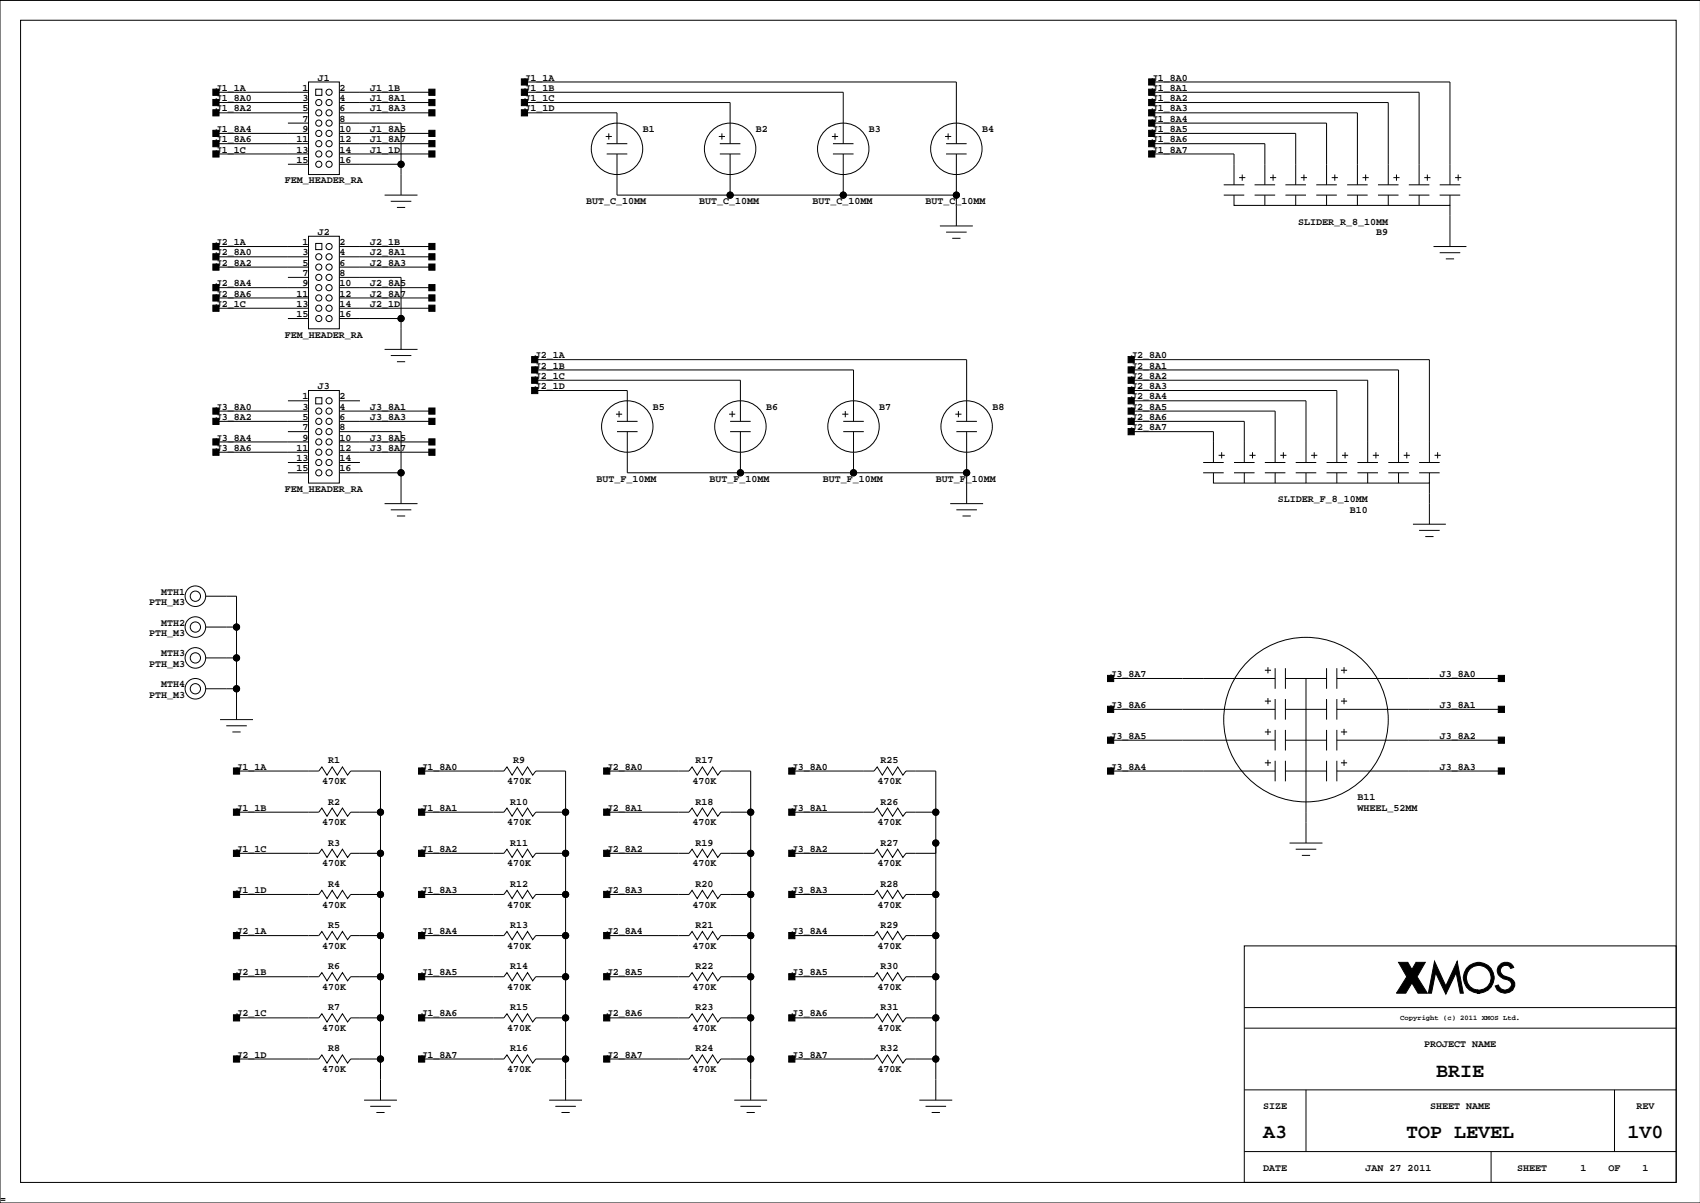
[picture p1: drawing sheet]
<svg xmlns="http://www.w3.org/2000/svg" width="420mm" height="297mm" viewBox="0 0 420 297" stroke-linecap="round" stroke-linejoin="round" font-family="sans-serif">
<g fill="none" stroke="#000" stroke-width=".25">
<path d="M5.1 5h408.8v287h-408.8zM419.9 .1h-419.9v296.9h419.9M53.3 32.9h22.9M53.3 27.9h22.9M53.3 25.3h22.9M53.3 22.8h22.9M53.3 38h22.9M53.3 35.5h22.9M71.1 30.4h5.1M76.2 20.2h7.6v22.9h-7.6zM78 22h1.5v1.5h-1.5zM83.8 32.9h22.9"/>
<path d="M83.8 30.4h15.2v17.8M83.8 27.9h22.9M83.8 25.3h22.9M83.8 22.8h22.9M83.8 38h22.9M83.8 35.5h22.9M129.5 27.9h22.9v7.6M129.5 25.3h50.8v10.2M129.5 22.8h78.7v12.7M129.5 20.2h106.7v15.3M149.6 33.7h1.5M149.8 38h5.1"/>
<path d="M149.8 35.5h5.1M150.3 32.9v1.6M152.4 38v10.2h83.8M177.5 33.7h1.5M177.8 38h5M177.8 35.5h5M178.3 32.9v1.6M180.3 38v10.2M205.4 33.7h1.6M205.7 38h5.1M205.7 35.5h5.1M206.2 32.9v1.6"/>
<path d="M208.2 38v10.2M233.4 33.7h1.5M233.6 38h5.1M233.6 35.5h5.1M234.1 32.9v1.6M236.2 38v17.8M284.4 32.9h35.6v12.7M284.4 30.4h43.2v15.2M284.4 27.9h50.8v17.7M284.4 25.3h58.4v20.3M284.4 22.8h66v22.8M284.4 38h20.3v7.6"/>
<path d="M284.4 35.5h27.9v10.1M284.4 20.2h73.7v25.4M71.1 40.6h5.1M76.2 58.3h7.6v22.9h-7.6zM83.8 40.6h15.2M95 48.2h8.1M96.5 49.7h5.1M98 51.2h2.1M232.1 55.8h8.1M233.6 57.3h5.1M235.2 58.8h2M302.2 48.2h5.1"/>
<path d="M302.2 45.6h5.1M304.7 48.2v2.5h53.4v-2.5M306 43.9h1.5M306.8 43.1v1.5M309.8 48.2h5.1M309.8 45.6h5.1M312.3 48.2v2.5M313.6 43.9h1.5M314.4 43.1v1.5M317.4 48.2h5.1M317.4 45.6h5.1M320 48.2v2.5"/>
<path d="M321.2 43.9h1.6M322 43.1v1.5M325 48.2h5.1M325 45.6h5.1M327.6 48.2v2.5M328.9 43.9h1.5M329.6 43.1v1.5M332.7 48.2h5M332.7 45.6h5M335.2 48.2v2.5M336.5 43.9h1.5M337.2 43.1v1.5"/>
<path d="M340.3 48.2h5.1M340.3 45.6h5.1M342.8 48.2v2.5M344.1 43.9h1.5M344.9 43.1v1.5M347.9 48.2h5.1M347.9 45.6h5.1M350.4 48.2v2.5M351.7 43.9h1.5M352.5 43.1v1.5M355.5 48.2h5.1M355.5 45.6h5.1"/>
<path d="M358.1 50.7v10.2M359.3 43.9h1.6M360.1 43.1v1.5M53.3 71h22.9M53.3 66h22.9M53.3 63.4h22.9M53.3 60.9h22.9M53.3 76.1h22.9M53.3 73.6h22.9M71.1 68.5h5.1M71.1 78.6h5.1M78 60.1h1.5v1.5h-1.5z"/>
<path d="M83.8 71h22.9M83.8 68.5h15.2v17.8M83.8 66h22.9M83.8 63.4h22.9M83.8 60.9h22.9M83.8 78.6h15.2M83.8 76.1h22.9M83.8 73.6h22.9M354 60.9h8.1M355.5 62.4h5.1M357 63.9h2.1M71.1 99h5.1"/>
<path d="M76.2 96.4h7.6v22.9h-7.6zM78 98.2h1.5v1.5h-1.5zM83.8 99h5.1M95 86.3h8.1M96.5 87.8h5.1M98 89.3h2.1M132.1 96.4h22.8v7.6M132.1 93.9h50.7v10.1M132.1 91.3h78.7v12.7M132.1 88.8h106.6v15.2M279.3 99h43.2v15.2M279.3 88.8h73.7v25.4"/>
<path d="M279.3 91.3h66.1v22.9M279.3 93.9h58.4v20.3M279.3 96.4h50.8v17.8M53.3 104h22.9M53.3 109.1h22.9M53.3 101.5h22.9M53.3 111.7h22.9M71.1 114.2h5.1M71.1 116.7h5.1M71.1 106.6h5.1M83.8 106.6h15.2v17.8M83.8 114.2h5.1"/>
<path d="M83.8 116.7h15.2M83.8 104h22.9M83.8 109.1h22.9M83.8 101.5h22.9M83.8 111.7h22.9M152.1 102.3h1.5M152.4 104h5M152.4 106.6h5M152.9 101.5v1.5M154.9 106.6v10.1h83.8M180 102.3h1.6M180.3 104h5.1"/>
<path d="M180.3 106.6h5.1M180.8 101.5v1.5M182.8 106.6v10.1M208 102.3h1.5M208.2 104h5.1M208.2 106.6h5.1M208.7 101.5v1.5M210.8 106.6v10.1M235.9 102.3h1.5M236.2 104h5M236.2 106.6h5M236.7 101.5v1.5"/>
<path d="M238.7 106.6v17.8M279.3 101.5h35.6v12.7M279.3 104h28v10.2M279.3 106.6h20.4v7.6M297.1 114.2h5.1M297.1 116.7h5.1M299.7 116.7v2.6h53.3v-2.6M300.9 112.4h1.5M301.7 111.7v1.5M304.7 114.2h5.1M304.7 116.7h5.1M307.3 116.7v2.6"/>
<path d="M308.5 112.4h1.6M309.3 111.7v1.5M312.3 114.2h5.1M312.3 116.7h5.1M314.9 116.7v2.6M316.2 112.4h1.5M316.9 111.7v1.5M320 114.2h5M320 116.7h5M322.5 116.7v2.6M323.8 112.4h1.5M324.5 111.7v1.5"/>
<path d="M327.6 114.2h5.1M327.6 116.7h5.1M330.1 116.7v2.6M331.4 112.4h1.5M332.2 111.7v1.5M335.2 114.2h5.1M335.2 116.7h5.1M337.7 116.7v2.6M339 112.4h1.5M339.8 111.7v1.5M342.8 114.2h5.1M342.8 116.7h5.1"/>
<path d="M345.4 116.7v2.6M346.6 112.4h1.6M347.4 111.7v1.5M350.4 114.2h5.1M350.4 116.7h5.1M353 119.3v10.1M354.2 112.4h1.6M355 111.7v1.5M95 124.4h8.1M96.5 125.9h5.1M98 127.4h2.1M234.6 124.4h8.2"/>
<path d="M236.2 125.9h5M237.7 127.4h2M348.9 129.4h8.1M350.4 131h5.1M352 132.5h2M50.8 147.2h7.6v30.5M50.8 154.8h7.6M50.8 162.4h7.6M50.8 170.1h7.6M54.3 177.7h8.2M55.9 179.2h5M274.3 167.5h40.6"/>
<path d="M274.3 175.1h40.6M312.3 165.5h1.6M312.3 173.1h1.6M313.1 164.7v1.6M313.1 172.4v1.5M313.1 180v1.5M314.9 165v5.1M314.9 172.6v5.1M317.4 167.5h10.2M317.4 175.1h10.2M317.4 165v5.1M317.4 172.6v5.1"/>
<path d="M322.5 167.5v40.7M327.6 165v5.1M327.6 172.6v5.1M330.1 165v5.1M330.1 172.6v5.1M330.1 167.5h40.7M330.1 175.1h40.7M331.1 165.5h1.6M331.1 173.1h1.6M331.9 164.7v1.6M331.9 172.4v1.5M331.9 180v1.5"/>
<path d="M57.4 180.7h2M58.4 190.4h20.3l.8-1 1.3 2 1.2-2 1.3 2 1.3-2 1.2 2 .8-1h7.4v81.2M104.1 190.4h20.3l.8-1 1.3 2 1.2-2 1.3 2 1.3-2 1.2 2 .8-1h7.4v81.2M149.8 190.4h20.3l.8-1 1.3 2 1.2-2 1.3 2 1.3-2 1.3 2 .7-1h7.4v81.2M195.5 190.4h20.4l.7-1 1.3 2 1.3-2 1.2 2 1.3-2 1.3 2 .7-1h7.4v81.2M274.3 182.8h40.6M274.3 190.4h40.6M312.3 180.7h1.6M312.3 188.4h1.6M313.1 187.6v1.5M314.9 180.2v5.1M314.9 187.8v5.1"/>
<path d="M317.4 182.8h10.2M317.4 190.4h10.2M317.4 180.2v5.1M317.4 187.8v5.1M327.6 180.2v5.1M327.6 187.8v5.1M330.1 180.2v5.1M330.1 187.8v5.1M330.1 182.8h40.7M330.1 190.4h40.7M331.1 180.7h1.6M331.1 188.4h1.6"/>
<path d="M331.9 187.6v1.5M58.4 200.5h20.3l.8-1 1.3 2.1 1.2-2.1 1.3 2.1 1.3-2.1 1.2 2.1 .8-1.1h7.4M58.4 210.7h20.3l.8-1 1.3 2 1.2-2 1.3 2 1.3-2 1.2 2 .8-1h7.4M104.1 200.5h20.3l.8-1 1.3 2.1 1.2-2.1 1.3 2.1 1.3-2.1 1.2 2.1 .8-1.1h7.4M104.1 210.7h20.3l.8-1 1.3 2 1.2-2 1.3 2 1.3-2 1.2 2 .8-1h7.4M149.8 200.5h20.3l.8-1 1.3 2.1 1.2-2.1 1.3 2.1 1.3-2.1 1.3 2.1 .7-1.1h7.4M149.8 210.7h20.3l.8-1 1.3 2 1.2-2 1.3 2 1.3-2 1.3 2 .7-1h7.4M195.5 200.5h20.4l.7-1 1.3 2.1 1.3-2.1 1.2 2.1 1.3-2.1 1.3 2.1 .7-1.1h7.4M195.5 210.7h20.4l.7-1 1.3 2 1.3-2 1.2 2 1.3-2 1.3 2 .7-1h7.4M318.4 208.2h8.2M320 209.7h5M321.5 211.2h2"/>
<path d="M58.4 220.9h20.3l.8-1.1 1.3 2.1 1.2-2.1 1.3 2.1 1.3-2.1 1.2 2.1 .8-1h7.4M58.4 231h20.3l.8-1 1.3 2 1.2-2 1.3 2 1.3-2 1.2 2 .8-1h7.4M104.1 220.9h20.3l.8-1.1 1.3 2.1 1.2-2.1 1.3 2.1 1.3-2.1 1.2 2.1 .8-1h7.4M104.1 231h20.3l.8-1 1.3 2 1.2-2 1.3 2 1.3-2 1.2 2 .8-1h7.4M149.8 220.9h20.3l.8-1.1 1.3 2.1 1.2-2.1 1.3 2.1 1.3-2.1 1.3 2.1 .7-1h7.4M149.8 231h20.3l.8-1 1.3 2 1.2-2 1.3 2 1.3-2 1.3 2 .7-1h7.4M195.5 220.9h20.4l.7-1.1 1.3 2.1 1.3-2.1 1.2 2.1 1.3-2.1 1.3 2.1 .7-1h7.4M195.5 231h20.4l.7-1 1.3 2 1.3-2 1.2 2 1.3-2 1.3 2 .7-1h7.4M307.3 233.6h106.6v58.4h-106.6zM58.4 241.2h20.3l.8-1 1.3 2 1.2-2 1.3 2 1.3-2 1.2 2 .8-1h7.4M58.4 251.3h20.3l.8-1 1.3 2 1.2-2 1.3 2 1.3-2 1.2 2 .8-1h7.4M104.1 241.2h20.3l.8-1 1.3 2 1.2-2 1.3 2 1.3-2 1.2 2 .8-1h7.4"/>
<path d="M104.1 251.3h20.3l.8-1 1.3 2 1.2-2 1.3 2 1.3-2 1.2 2 .8-1h7.4M149.8 241.2h20.3l.8-1 1.3 2 1.2-2 1.3 2 1.3-2 1.3 2 .7-1h7.4M149.8 251.3h20.3l.8-1 1.3 2 1.2-2 1.3 2 1.3-2 1.3 2 .7-1h7.4M195.5 241.2h20.4l.7-1 1.3 2 1.3-2 1.2 2 1.3-2 1.3 2 .7-1h7.4M195.5 251.3h20.4l.7-1 1.3 2 1.3-2 1.2 2 1.3-2 1.3 2 .7-1h7.4M307.3 248.8h106.6M307.3 253.9h106.6M58.4 261.5h20.3l.8-1 1.3 2 1.2-2 1.3 2 1.3-2 1.2 2 .8-1h7.4M89.9 271.6h8.1M91.4 273.2h5.1M92.9 274.7h2.1M104.1 261.5h20.3l.8-1 1.3 2 1.2-2 1.3 2 1.3-2 1.2 2 .8-1h7.4"/>
<path d="M135.6 271.6h8.1M137.1 273.2h5.1M138.7 274.7h2M149.8 261.5h20.3l.8-1 1.3 2 1.2-2 1.3 2 1.3-2 1.3 2 .7-1h7.4M181.3 271.6h8.1M182.8 273.2h5.1M184.4 274.7h2M195.5 261.5h20.4l.7-1 1.3 2 1.3-2 1.2 2 1.3-2 1.3 2 .7-1h7.4M227 271.6h8.2M228.5 273.2h5.1M230.1 274.7h2M307.3 269.1h106.6"/>
<path d="M322.5 269.1v15.2M398.7 269.1v15.2M307.3 284.3h106.6M368.2 284.3v7.7"/>
<circle cx="78.7" cy="35.5" r=".76"/>
<circle cx="78.7" cy="32.9" r=".76"/>
<circle cx="78.7" cy="27.9" r=".76"/>
<circle cx="78.7" cy="38" r=".76"/>
<circle cx="78.7" cy="30.4" r=".76"/>
<circle cx="78.7" cy="25.3" r=".76"/>
<circle cx="81.3" cy="32.9" r=".76"/>
<circle cx="81.3" cy="25.3" r=".76"/>
<circle cx="81.3" cy="35.5" r=".76"/>
<circle cx="81.3" cy="27.9" r=".76"/>
<circle cx="81.3" cy="38" r=".76"/>
<circle cx="81.3" cy="30.4" r=".76"/>
<circle cx="81.3" cy="22.8" r=".76"/>
<circle cx="152.4" cy="36.7" r="6.3"/>
<circle cx="180.3" cy="36.7" r="6.3"/>
<circle cx="208.2" cy="36.7" r="6.3"/>
<circle cx="236.2" cy="36.7" r="6.3"/>
<circle cx="78.7" cy="40.6" r=".76"/>
<circle cx="81.3" cy="40.6" r=".76"/>
<circle cx="99" cy="40.6" r=".76"/>
<circle cx="180.3" cy="48.2" r=".76"/>
<circle cx="208.2" cy="48.2" r=".76"/>
<circle cx="236.2" cy="48.2" r=".76"/>
<circle cx="78.7" cy="68.5" r=".76"/>
<circle cx="78.7" cy="71" r=".76"/>
<circle cx="78.7" cy="76.1" r=".76"/>
<circle cx="78.7" cy="63.4" r=".76"/>
<circle cx="78.7" cy="66" r=".76"/>
<circle cx="78.7" cy="78.6" r=".76"/>
<circle cx="78.7" cy="73.6" r=".76"/>
<circle cx="81.3" cy="78.6" r=".76"/>
<circle cx="81.3" cy="71" r=".76"/>
<circle cx="81.3" cy="68.5" r=".76"/>
<circle cx="81.3" cy="60.9" r=".76"/>
<circle cx="81.3" cy="76.1" r=".76"/>
<circle cx="81.3" cy="63.4" r=".76"/>
<circle cx="81.3" cy="66" r=".76"/>
<circle cx="81.3" cy="73.6" r=".76"/>
<circle cx="99" cy="78.6" r=".76"/>
<circle cx="81.3" cy="99" r=".76"/>
<circle cx="78.7" cy="111.7" r=".76"/>
<circle cx="78.7" cy="104" r=".76"/>
<circle cx="78.7" cy="109.1" r=".76"/>
<circle cx="78.7" cy="101.5" r=".76"/>
<circle cx="78.7" cy="116.7" r=".76"/>
<circle cx="78.7" cy="114.2" r=".76"/>
<circle cx="78.7" cy="106.6" r=".76"/>
<circle cx="81.3" cy="111.7" r=".76"/>
<circle cx="81.3" cy="104" r=".76"/>
<circle cx="81.3" cy="109.1" r=".76"/>
<circle cx="81.3" cy="101.5" r=".76"/>
<circle cx="81.3" cy="116.7" r=".76"/>
<circle cx="81.3" cy="114.2" r=".76"/>
<circle cx="81.3" cy="106.6" r=".76"/>
<circle cx="99" cy="116.7" r=".76"/>
<circle cx="154.9" cy="105.3" r="6.3"/>
<circle cx="182.8" cy="116.7" r=".76"/>
<circle cx="182.8" cy="105.3" r="6.3"/>
<circle cx="210.8" cy="116.7" r=".76"/>
<circle cx="210.8" cy="105.3" r="6.3"/>
<circle cx="238.7" cy="116.7" r=".76"/>
<circle cx="238.7" cy="105.3" r="6.3"/>
<circle cx="48.2" cy="147.2" r="2.54"/>
<circle cx="48.2" cy="154.8" r="2.54"/>
<circle cx="48.2" cy="154.8" r="1.27"/>
<circle cx="48.2" cy="147.2" r="1.27"/>
<circle cx="58.4" cy="154.8" r=".76"/>
<circle cx="48.2" cy="170.1" r="2.54"/>
<circle cx="48.2" cy="162.4" r="1.27"/>
<circle cx="48.2" cy="170.1" r="1.27"/>
<circle cx="48.2" cy="162.4" r="2.54"/>
<circle cx="58.4" cy="170.1" r=".76"/>
<circle cx="58.4" cy="162.4" r=".76"/>
<circle cx="322.5" cy="177.7" r="20.3"/>
<circle cx="94" cy="210.7" r=".76"/>
<circle cx="94" cy="200.5" r=".76"/>
<circle cx="139.7" cy="210.7" r=".76"/>
<circle cx="139.7" cy="200.5" r=".76"/>
<circle cx="185.4" cy="210.7" r=".76"/>
<circle cx="185.4" cy="200.5" r=".76"/>
<circle cx="231.1" cy="208.2" r=".76"/>
<circle cx="231.1" cy="200.5" r=".76"/>
<circle cx="94" cy="231" r=".76"/>
<circle cx="94" cy="220.9" r=".76"/>
<circle cx="139.7" cy="231" r=".76"/>
<circle cx="139.7" cy="220.9" r=".76"/>
<circle cx="185.4" cy="231" r=".76"/>
<circle cx="185.4" cy="220.9" r=".76"/>
<circle cx="231.1" cy="231" r=".76"/>
<circle cx="231.1" cy="220.9" r=".76"/>
<circle cx="94" cy="251.3" r=".76"/>
<circle cx="94" cy="241.2" r=".76"/>
<circle cx="139.7" cy="251.3" r=".76"/>
<circle cx="139.7" cy="241.2" r=".76"/>
<circle cx="185.4" cy="251.3" r=".76"/>
<circle cx="185.4" cy="241.2" r=".76"/>
<circle cx="231.1" cy="251.3" r=".76"/>
<circle cx="231.1" cy="241.2" r=".76"/>
<circle cx="94" cy="261.5" r=".76"/>
<circle cx="139.7" cy="261.5" r=".76"/>
<circle cx="185.4" cy="261.5" r=".76"/>
<circle cx="231.1" cy="261.5" r=".76"/>
</g>
<g fill="#000" stroke="#000" stroke-width=".25">
<path d="M52.6 24.6h1.5v1.5h-1.5z" fill-rule="evenodd"/>
<path d="M52.6 27.1h1.5v1.5h-1.5z" fill-rule="evenodd"/>
<path d="M52.6 32.2h1.5v1.5h-1.5z" fill-rule="evenodd"/>
<path d="M52.6 34.7h1.5v1.5h-1.5z" fill-rule="evenodd"/>
<path d="M52.6 22h1.5v1.5h-1.5z" fill-rule="evenodd"/>
<path d="M52.6 37.3h1.5v1.5h-1.5z" fill-rule="evenodd"/>
<path d="M105.9 24.6h1.5v1.5h-1.5z" fill-rule="evenodd"/>
<path d="M105.9 27.1h1.5v1.5h-1.5z" fill-rule="evenodd"/>
<path d="M105.9 32.2h1.5v1.5h-1.5z" fill-rule="evenodd"/>
<path d="M105.9 34.7h1.5v1.5h-1.5z" fill-rule="evenodd"/>
<path d="M105.9 22h1.5v1.5h-1.5z" fill-rule="evenodd"/>
<path d="M105.9 37.3h1.5v1.5h-1.5z" fill-rule="evenodd"/>
<path d="M128.7 19.5h1.6v1.5h-1.6z" fill-rule="evenodd"/>
<path d="M128.7 22h1.6v1.5h-1.6z" fill-rule="evenodd"/>
<path d="M128.7 24.6h1.6v1.5h-1.6z" fill-rule="evenodd"/>
<path d="M128.7 27.1h1.6v1.5h-1.6z" fill-rule="evenodd"/>
<path d="M283.7 19.5h1.5v1.5h-1.5z" fill-rule="evenodd"/>
<path d="M283.7 22h1.5v1.5h-1.5z" fill-rule="evenodd"/>
<path d="M283.7 27.1h1.5v1.5h-1.5z" fill-rule="evenodd"/>
<path d="M283.7 32.2h1.5v1.5h-1.5z" fill-rule="evenodd"/>
<path d="M283.7 37.3h1.5v1.5h-1.5z" fill-rule="evenodd"/>
<path d="M283.7 24.6h1.5v1.5h-1.5z" fill-rule="evenodd"/>
<path d="M283.7 29.6h1.5v1.6h-1.5z" fill-rule="evenodd"/>
<path d="M283.7 34.7h1.5v1.5h-1.5z" fill-rule="evenodd"/>
<path d="M52.6 60.1h1.5v1.5h-1.5z" fill-rule="evenodd"/>
<path d="M52.6 75.3h1.5v1.6h-1.5z" fill-rule="evenodd"/>
<path d="M52.6 62.7h1.5v1.5h-1.5z" fill-rule="evenodd"/>
<path d="M52.6 65.2h1.5v1.5h-1.5z" fill-rule="evenodd"/>
<path d="M52.6 70.3h1.5v1.5h-1.5z" fill-rule="evenodd"/>
<path d="M52.6 72.8h1.5v1.5h-1.5z" fill-rule="evenodd"/>
<path d="M105.9 60.1h1.5v1.5h-1.5z" fill-rule="evenodd"/>
<path d="M105.9 75.3h1.5v1.6h-1.5z" fill-rule="evenodd"/>
<path d="M105.9 62.7h1.5v1.5h-1.5z" fill-rule="evenodd"/>
<path d="M105.9 65.2h1.5v1.5h-1.5z" fill-rule="evenodd"/>
<path d="M105.9 70.3h1.5v1.5h-1.5z" fill-rule="evenodd"/>
<path d="M105.9 72.8h1.5v1.5h-1.5z" fill-rule="evenodd"/>
<path d="M131.3 88h1.5v1.6h-1.5z" fill-rule="evenodd"/>
<path d="M131.3 90.6h1.5v1.5h-1.5z" fill-rule="evenodd"/>
<path d="M131.3 93.1h1.5v1.5h-1.5z" fill-rule="evenodd"/>
<path d="M131.3 95.7h1.5v1.5h-1.5z" fill-rule="evenodd"/>
<path d="M278.6 88h1.5v1.6h-1.5z" fill-rule="evenodd"/>
<path d="M278.6 90.6h1.5v1.5h-1.5z" fill-rule="evenodd"/>
<path d="M278.6 93.1h1.5v1.5h-1.5z" fill-rule="evenodd"/>
<path d="M278.6 95.7h1.5v1.5h-1.5z" fill-rule="evenodd"/>
<path d="M278.6 98.2h1.5v1.5h-1.5z" fill-rule="evenodd"/>
<path d="M52.6 100.7h1.5v1.6h-1.5z" fill-rule="evenodd"/>
<path d="M52.6 103.3h1.5v1.5h-1.5z" fill-rule="evenodd"/>
<path d="M52.6 108.4h1.5v1.5h-1.5z" fill-rule="evenodd"/>
<path d="M52.6 110.9h1.5v1.5h-1.5z" fill-rule="evenodd"/>
<path d="M105.9 100.7h1.5v1.6h-1.5z" fill-rule="evenodd"/>
<path d="M105.9 103.3h1.5v1.5h-1.5z" fill-rule="evenodd"/>
<path d="M105.9 108.4h1.5v1.5h-1.5z" fill-rule="evenodd"/>
<path d="M105.9 110.9h1.5v1.5h-1.5z" fill-rule="evenodd"/>
<path d="M278.6 100.7h1.5v1.6h-1.5z" fill-rule="evenodd"/>
<path d="M278.6 103.3h1.5v1.5h-1.5z" fill-rule="evenodd"/>
<path d="M278.6 105.8h1.5v1.5h-1.5z" fill-rule="evenodd"/>
<path d="M273.5 174.4h1.5v1.5h-1.5z" fill-rule="evenodd"/>
<path d="M273.5 166.8h1.5v1.5h-1.5z" fill-rule="evenodd"/>
<path d="M370 166.8h1.5v1.5h-1.5z" fill-rule="evenodd"/>
<path d="M370 174.4h1.5v1.5h-1.5z" fill-rule="evenodd"/>
<path d="M57.6 189.6h1.6v1.5h-1.6z" fill-rule="evenodd"/>
<path d="M103.4 189.6h1.5v1.5h-1.5z" fill-rule="evenodd"/>
<path d="M149.1 189.6h1.5v1.5h-1.5z" fill-rule="evenodd"/>
<path d="M194.8 189.6h1.5v1.5h-1.5z" fill-rule="evenodd"/>
<path d="M273.5 189.6h1.5v1.5h-1.5z" fill-rule="evenodd"/>
<path d="M273.5 182h1.5v1.5h-1.5z" fill-rule="evenodd"/>
<path d="M370 182h1.5v1.5h-1.5z" fill-rule="evenodd"/>
<path d="M370 189.6h1.5v1.5h-1.5z" fill-rule="evenodd"/>
<path d="M57.6 199.8h1.6v1.5h-1.6z" fill-rule="evenodd"/>
<path d="M57.6 209.9h1.6v1.6h-1.6z" fill-rule="evenodd"/>
<path d="M103.4 199.8h1.5v1.5h-1.5z" fill-rule="evenodd"/>
<path d="M103.4 209.9h1.5v1.6h-1.5z" fill-rule="evenodd"/>
<path d="M149.1 199.8h1.5v1.5h-1.5z" fill-rule="evenodd"/>
<path d="M149.1 209.9h1.5v1.6h-1.5z" fill-rule="evenodd"/>
<path d="M194.8 199.8h1.5v1.5h-1.5z" fill-rule="evenodd"/>
<path d="M194.8 209.9h1.5v1.6h-1.5z" fill-rule="evenodd"/>
<path d="M57.6 230.3h1.6v1.5h-1.6z" fill-rule="evenodd"/>
<path d="M57.6 220.1h1.6v1.5h-1.6z" fill-rule="evenodd"/>
<path d="M103.4 220.1h1.5v1.5h-1.5z" fill-rule="evenodd"/>
<path d="M103.4 230.3h1.5v1.5h-1.5z" fill-rule="evenodd"/>
<path d="M149.1 220.1h1.5v1.5h-1.5z" fill-rule="evenodd"/>
<path d="M149.1 230.3h1.5v1.5h-1.5z" fill-rule="evenodd"/>
<path d="M194.8 220.1h1.5v1.5h-1.5z" fill-rule="evenodd"/>
<path d="M194.8 230.3h1.5v1.5h-1.5z" fill-rule="evenodd"/>
<path d="M370 238.6a2.13 2.13 0 0 1 2-1 2.13 2.13 0 0 1 1.8 1.3l-.8 .2a1.34 1.34 0 0 0-2.1-.3 1.34 1.34 0 0 0 .4 2.1 3.7 3.7 0 0 1 2.8 1.8 2.46 2.46 0 0 1-2.1 2.5 2.46 2.46 0 0 1-2.8-1.7l.8-.3a1.68 1.68 0 0 0 1.8 1.3 1.68 1.68 0 0 0 1.5-1.6 1.95 1.95 0 0 0-2-1.2 2.11 2.11 0 0 1-1.3-3.1z" fill-rule="evenodd"/>
<path d="M57.6 240.4h1.6v1.5h-1.6z" fill-rule="evenodd"/>
<path d="M57.6 250.6h1.6v1.5h-1.6z" fill-rule="evenodd"/>
<path d="M103.4 240.4h1.5v1.5h-1.5z" fill-rule="evenodd"/>
<path d="M103.4 250.6h1.5v1.5h-1.5z" fill-rule="evenodd"/>
<path d="M149.1 240.4h1.5v1.5h-1.5z" fill-rule="evenodd"/>
<path d="M149.1 250.6h1.5v1.5h-1.5z" fill-rule="evenodd"/>
<path d="M194.8 240.4h1.5v1.5h-1.5z" fill-rule="evenodd"/>
<path d="M194.8 250.6h1.5v1.5h-1.5z" fill-rule="evenodd"/>
<path d="M345.4 237.6h2.2l1.1 1.8 1-1.8h2.3l-2.1 3.6 2.6 4h-2.3l-1.5-2.5-1.6 2.5h-2.2l2.5-4z" fill-rule="evenodd"/>
<path d="M354.2 237.4l2.8 6.1 2.8-6.1 1.6 7.8h-.8l-1-5-2.6 5.3-2.5-5.3-1 5h-.8z" fill-rule="evenodd"/>
<path d="M362.1 239.1a3.8 3.8 0 0 1 6.5 .8 3.8 3.8 0 0 1-3.7 5.3v-.7a3.1 3.1 0 0 0 3.1-4.1 3.1 3.1 0 0 0-4.9-1.2 3.1 3.1 0 0 0 .8 5l1 .3v.7h.5a3.8 3.8 0 0 1-3.6-2 3.8 3.8 0 0 1 .3-4.1z" fill-rule="evenodd"/>
<path d="M57.6 260.7h1.6v1.5h-1.6z" fill-rule="evenodd"/>
<path d="M103.4 260.7h1.5v1.5h-1.5z" fill-rule="evenodd"/>
<path d="M149.1 260.7h1.5v1.5h-1.5z" fill-rule="evenodd"/>
<path d="M194.8 260.7h1.5v1.5h-1.5z" fill-rule="evenodd"/>
<circle cx="99" cy="40.6" r=".76"/>
<circle cx="180.3" cy="48.2" r=".76"/>
<circle cx="208.2" cy="48.2" r=".76"/>
<circle cx="236.2" cy="48.2" r=".76"/>
<circle cx="99" cy="78.6" r=".76"/>
<circle cx="99" cy="116.7" r=".76"/>
<circle cx="182.8" cy="116.7" r=".76"/>
<circle cx="210.8" cy="116.7" r=".76"/>
<circle cx="238.7" cy="116.7" r=".76"/>
<circle cx="58.4" cy="154.8" r=".76"/>
<circle cx="58.4" cy="170.1" r=".76"/>
<circle cx="58.4" cy="162.4" r=".76"/>
<circle cx="94" cy="210.7" r=".76"/>
<circle cx="94" cy="200.5" r=".76"/>
<circle cx="139.7" cy="210.7" r=".76"/>
<circle cx="139.7" cy="200.5" r=".76"/>
<circle cx="185.4" cy="210.7" r=".76"/>
<circle cx="185.4" cy="200.5" r=".76"/>
<circle cx="231.1" cy="208.2" r=".76"/>
<circle cx="231.1" cy="200.5" r=".76"/>
<circle cx="94" cy="231" r=".76"/>
<circle cx="94" cy="220.9" r=".76"/>
<circle cx="139.7" cy="231" r=".76"/>
<circle cx="139.7" cy="220.9" r=".76"/>
<circle cx="185.4" cy="231" r=".76"/>
<circle cx="185.4" cy="220.9" r=".76"/>
<circle cx="231.1" cy="231" r=".76"/>
<circle cx="231.1" cy="220.9" r=".76"/>
<circle cx="94" cy="251.3" r=".76"/>
<circle cx="94" cy="241.2" r=".76"/>
<circle cx="139.7" cy="251.3" r=".76"/>
<circle cx="139.7" cy="241.2" r=".76"/>
<circle cx="185.4" cy="251.3" r=".76"/>
<circle cx="185.4" cy="241.2" r=".76"/>
<circle cx="231.1" cy="251.3" r=".76"/>
<circle cx="231.1" cy="241.2" r=".76"/>
<circle cx="94" cy="261.5" r=".76"/>
<circle cx="139.7" cy="261.5" r=".76"/>
<circle cx="185.4" cy="261.5" r=".76"/>
<circle cx="231.1" cy="261.5" r=".76"/>
</g>
<g font-size="4.9">
<text x="354.7" y="265.9">BRIE</text>
<text x="311.9" y="281.1">A3</text>
<text x="347.3" y="281.1">TOP LEVEL</text>
<text x="401.9" y="281.1">1V0</text>
</g>
<g font-size="2.5">
<text x="53.3" y="22.4">J1_1A</text>
<text x="74.7" y="22.4">1</text>
<text x="78.5" y="19.9">J1</text>
<text x="83.8" y="22.4">2</text>
<text x="91.4" y="22.4">J1_1B</text>
<text x="129.5" y="19.9">J1_1A</text>
<text x="129.5" y="22.4">J1_1B</text>
<text x="284.4" y="19.9">J1_8A0</text>
<text x="284.4" y="22.4">J1_8A1</text>
<text x="53.3" y="25">J1_8A0</text>
<text x="53.3" y="27.5">J1_8A2</text>
<text x="74.7" y="25">3</text>
<text x="74.7" y="27.5">5</text>
<text x="83.8" y="25">4</text>
<text x="83.8" y="27.5">6</text>
<text x="91.4" y="25">J1_8A1</text>
<text x="91.4" y="27.5">J1_8A3</text>
<text x="129.5" y="25">J1_1C</text>
<text x="129.5" y="27.5">J1_1D</text>
<text x="284.4" y="27.5">J1_8A3</text>
<text x="284.4" y="25">J1_8A2</text>
<text x="53.3" y="32.6">J1_8A4</text>
<text x="53.3" y="35.1">J1_8A6</text>
<text x="73.2" y="35.1">11</text>
<text x="74.7" y="30">7</text>
<text x="74.7" y="32.6">9</text>
<text x="83.8" y="35.1">12</text>
<text x="83.8" y="30">8</text>
<text x="83.8" y="32.6">10</text>
<text x="91.4" y="32.6">J1_8A5</text>
<text x="91.4" y="35.1">J1_8A7</text>
<text x="158.7" y="32.6">B1</text>
<text x="186.6" y="32.6">B2</text>
<text x="214.6" y="32.6">B3</text>
<text x="242.5" y="32.6">B4</text>
<text x="284.4" y="32.6">J1_8A5</text>
<text x="284.4" y="30">J1_8A4</text>
<text x="284.4" y="35.1">J1_8A6</text>
<text x="53.3" y="37.7">J1_1C</text>
<text x="73.2" y="37.7">13</text>
<text x="73.2" y="40.2">15</text>
<text x="83.8" y="40.2">16</text>
<text x="83.8" y="37.7">14</text>
<text x="91.4" y="37.7">J1_1D</text>
<text x="284.4" y="37.7">J1_8A7</text>
<text x="70.4" y="45.3">FEM_HEADER_RA</text>
<text x="144.7" y="50.4">BUT_C_10MM</text>
<text x="172.7" y="50.4">BUT_C_10MM</text>
<text x="200.6" y="50.4">BUT_C_10MM</text>
<text x="228.5" y="50.4">BUT_C_10MM</text>
<text x="78.5" y="58">J2</text>
<text x="320.6" y="55.4">SLIDER_R_8_10MM</text>
<text x="339.9" y="58">B9</text>
<text x="53.3" y="60.5">J2_1A</text>
<text x="53.3" y="63.1">J2_8A0</text>
<text x="53.3" y="65.6">J2_8A2</text>
<text x="74.7" y="60.5">1</text>
<text x="74.7" y="63.1">3</text>
<text x="74.7" y="65.6">5</text>
<text x="83.8" y="60.5">2</text>
<text x="83.8" y="63.1">4</text>
<text x="83.8" y="65.6">6</text>
<text x="91.4" y="60.5">J2_1B</text>
<text x="91.4" y="63.1">J2_8A1</text>
<text x="91.4" y="65.6">J2_8A3</text>
<text x="53.3" y="70.7">J2_8A4</text>
<text x="74.7" y="68.1">7</text>
<text x="74.7" y="70.7">9</text>
<text x="83.8" y="68.1">8</text>
<text x="83.8" y="70.7">10</text>
<text x="91.4" y="70.7">J2_8A5</text>
<text x="53.3" y="75.8">J2_1C</text>
<text x="53.3" y="73.2">J2_8A6</text>
<text x="73.2" y="73.2">11</text>
<text x="73.2" y="75.8">13</text>
<text x="83.8" y="75.8">14</text>
<text x="83.8" y="73.2">12</text>
<text x="91.4" y="75.8">J2_1D</text>
<text x="91.4" y="73.2">J2_8A7</text>
<text x="70.4" y="83.4">FEM_HEADER_RA</text>
<text x="73.2" y="78.3">15</text>
<text x="83.8" y="78.3">16</text>
<text x="132" y="88.5">J2_1A</text>
<text x="279.3" y="88.5">J2_8A0</text>
<text x="132" y="91">J2_1B</text>
<text x="132" y="93.5">J2_1C</text>
<text x="279.3" y="91">J2_8A1</text>
<text x="279.3" y="93.5">J2_8A2</text>
<text x="53.3" y="101.2">J3_8A0</text>
<text x="74.7" y="98.6">1</text>
<text x="74.7" y="101.2">3</text>
<text x="78.5" y="96.1">J3</text>
<text x="83.8" y="98.6">2</text>
<text x="83.8" y="101.2">4</text>
<text x="91.4" y="101.2">J3_8A1</text>
<text x="132" y="96.1">J2_1D</text>
<text x="161.3" y="101.2">B5</text>
<text x="189.2" y="101.2">B6</text>
<text x="217.1" y="101.2">B7</text>
<text x="245.1" y="101.2">B8</text>
<text x="279.3" y="96.1">J2_8A3</text>
<text x="279.3" y="98.6">J2_8A4</text>
<text x="279.3" y="101.2">J2_8A5</text>
<text x="53.3" y="103.7">J3_8A2</text>
<text x="74.7" y="103.7">5</text>
<text x="74.7" y="106.2">7</text>
<text x="83.8" y="103.7">6</text>
<text x="83.8" y="106.2">8</text>
<text x="91.4" y="103.7">J3_8A3</text>
<text x="279.3" y="103.7">J2_8A6</text>
<text x="279.3" y="106.2">J2_8A7</text>
<text x="53.3" y="108.8">J3_8A4</text>
<text x="53.3" y="111.3">J3_8A6</text>
<text x="73.2" y="111.3">11</text>
<text x="73.2" y="113.8">13</text>
<text x="74.7" y="108.8">9</text>
<text x="83.8" y="113.8">14</text>
<text x="83.8" y="111.3">12</text>
<text x="83.8" y="108.8">10</text>
<text x="91.4" y="108.8">J3_8A5</text>
<text x="91.4" y="111.3">J3_8A7</text>
<text x="73.2" y="116.4">15</text>
<text x="83.8" y="116.4">16</text>
<text x="147.3" y="118.9">BUT_F_10MM</text>
<text x="175.2" y="118.9">BUT_F_10MM</text>
<text x="203.2" y="118.9">BUT_F_10MM</text>
<text x="231.1" y="118.9">BUT_F_10MM</text>
<text x="70.4" y="121.5">FEM_HEADER_RA</text>
<text x="315.5" y="124">SLIDER_F_8_10MM</text>
<text x="333.3" y="126.5">B10</text>
<text x="36.8" y="149.4">PTH_M3</text>
<text x="39.8" y="146.9">MTH1</text>
<text x="39.8" y="154.5">MTH2</text>
<text x="36.8" y="157">PTH_M3</text>
<text x="36.8" y="164.6">PTH_M3</text>
<text x="39.8" y="162.1">MTH3</text>
<text x="274.3" y="167.2">J3_8A7</text>
<text x="355.5" y="167.2">J3_8A0</text>
<text x="36.8" y="172.3">PTH_M3</text>
<text x="39.8" y="169.7">MTH4</text>
<text x="274.3" y="174.8">J3_8A6</text>
<text x="355.5" y="174.8">J3_8A1</text>
<text x="274.3" y="182.4">J3_8A5</text>
<text x="355.5" y="182.4">J3_8A2</text>
<text x="58.4" y="190">J1_1A</text>
<text x="81" y="188.5">R1</text>
<text x="104.1" y="190">J1_8A0</text>
<text x="126.8" y="188.5">R9</text>
<text x="149.8" y="190">J2_8A0</text>
<text x="171.7" y="188.5">R17</text>
<text x="195.5" y="190">J3_8A0</text>
<text x="217.4" y="188.5">R25</text>
<text x="274.3" y="190">J3_8A4</text>
<text x="355.5" y="190">J3_8A3</text>
<text x="79.6" y="193.6">470K</text>
<text x="125.3" y="193.6">470K</text>
<text x="171" y="193.6">470K</text>
<text x="216.7" y="193.6">470K</text>
<text x="335.2" y="197.7">B11</text>
<text x="58.4" y="200.2">J1_1B</text>
<text x="79.6" y="203.8">470K</text>
<text x="81" y="198.7">R2</text>
<text x="104.1" y="200.2">J1_8A1</text>
<text x="125.3" y="203.8">470K</text>
<text x="126" y="198.7">R10</text>
<text x="149.8" y="200.2">J2_8A1</text>
<text x="171" y="203.8">470K</text>
<text x="171.7" y="198.7">R18</text>
<text x="195.5" y="200.2">J3_8A1</text>
<text x="216.7" y="203.8">470K</text>
<text x="217.4" y="198.7">R26</text>
<text x="335.2" y="200.2">WHEEL_52MM</text>
<text x="81" y="208.8">R3</text>
<text x="126" y="208.8">R11</text>
<text x="171.7" y="208.8">R19</text>
<text x="217.4" y="208.8">R27</text>
<text x="58.4" y="210.3">J1_1C</text>
<text x="79.6" y="213.9">470K</text>
<text x="104.1" y="210.3">J1_8A2</text>
<text x="125.3" y="213.9">470K</text>
<text x="149.8" y="210.3">J2_8A2</text>
<text x="171" y="213.9">470K</text>
<text x="195.5" y="210.3">J3_8A2</text>
<text x="216.7" y="213.9">470K</text>
<text x="58.4" y="220.5">J1_1D</text>
<text x="81" y="219">R4</text>
<text x="104.1" y="220.5">J1_8A3</text>
<text x="126" y="219">R12</text>
<text x="149.8" y="220.5">J2_8A3</text>
<text x="171.7" y="219">R20</text>
<text x="195.5" y="220.5">J3_8A3</text>
<text x="217.4" y="219">R28</text>
<text x="79.6" y="224.1">470K</text>
<text x="125.3" y="224.1">470K</text>
<text x="171" y="224.1">470K</text>
<text x="216.7" y="224.1">470K</text>
<text x="58.4" y="230.7">J2_1A</text>
<text x="81" y="229.1">R5</text>
<text x="104.1" y="230.7">J1_8A4</text>
<text x="126" y="229.1">R13</text>
<text x="149.8" y="230.7">J2_8A4</text>
<text x="171.7" y="229.1">R21</text>
<text x="195.5" y="230.7">J3_8A4</text>
<text x="217.4" y="229.1">R29</text>
<text x="79.6" y="234.2">470K</text>
<text x="81" y="239.3">R6</text>
<text x="125.3" y="234.2">470K</text>
<text x="126" y="239.3">R14</text>
<text x="171" y="234.2">470K</text>
<text x="171.7" y="239.3">R22</text>
<text x="216.7" y="234.2">470K</text>
<text x="217.4" y="239.3">R30</text>
<text x="58.4" y="240.8">J2_1B</text>
<text x="79.6" y="244.4">470K</text>
<text x="104.1" y="240.8">J1_8A5</text>
<text x="125.3" y="244.4">470K</text>
<text x="149.8" y="240.8">J2_8A5</text>
<text x="171" y="244.4">470K</text>
<text x="195.5" y="240.8">J3_8A5</text>
<text x="216.7" y="244.4">470K</text>
<text x="58.4" y="251">J2_1C</text>
<text x="81" y="249.5">R7</text>
<text x="104.1" y="251">J1_8A6</text>
<text x="126" y="249.5">R15</text>
<text x="149.8" y="251">J2_8A6</text>
<text x="171.7" y="249.5">R23</text>
<text x="195.5" y="251">J3_8A6</text>
<text x="217.4" y="249.5">R31</text>
<text x="79.6" y="254.6">470K</text>
<text x="125.3" y="254.6">470K</text>
<text x="171" y="254.6">470K</text>
<text x="216.7" y="254.6">470K</text>
<text x="58.4" y="261.1">J2_1D</text>
<text x="81" y="259.6">R8</text>
<text x="104.1" y="261.1">J1_8A7</text>
<text x="126" y="259.6">R16</text>
<text x="149.8" y="261.1">J2_8A7</text>
<text x="171.7" y="259.6">R24</text>
<text x="195.5" y="261.1">J3_8A7</text>
<text x="217.4" y="259.6">R32</text>
<text x="351.7" y="258.6">PROJECT NAME</text>
<text x="79.6" y="264.7">470K</text>
<text x="125.3" y="264.7">470K</text>
<text x="171" y="264.7">470K</text>
<text x="216.7" y="264.7">470K</text>
<text x="311.9" y="273.8">SIZE</text>
<text x="353.2" y="273.8">SHEET NAME</text>
<text x="404.1" y="273.8">REV</text>
<text x="311.9" y="289.1">DATE</text>
<text x="337.2" y="289.1">JAN 27 2011</text>
<text x="374.7" y="289.1">SHEET</text>
<text x="390.3" y="289.1">1</text>
<text x="397.2" y="289.1">OF</text>
<text x="405.6" y="289.1">1</text>
<text x="0" y="296.7">=</text>
</g>
<text font-size="1.8" x="345.8" y="251.8">Copyright (c) 2011 XMOS Ltd.</text>
</svg>
